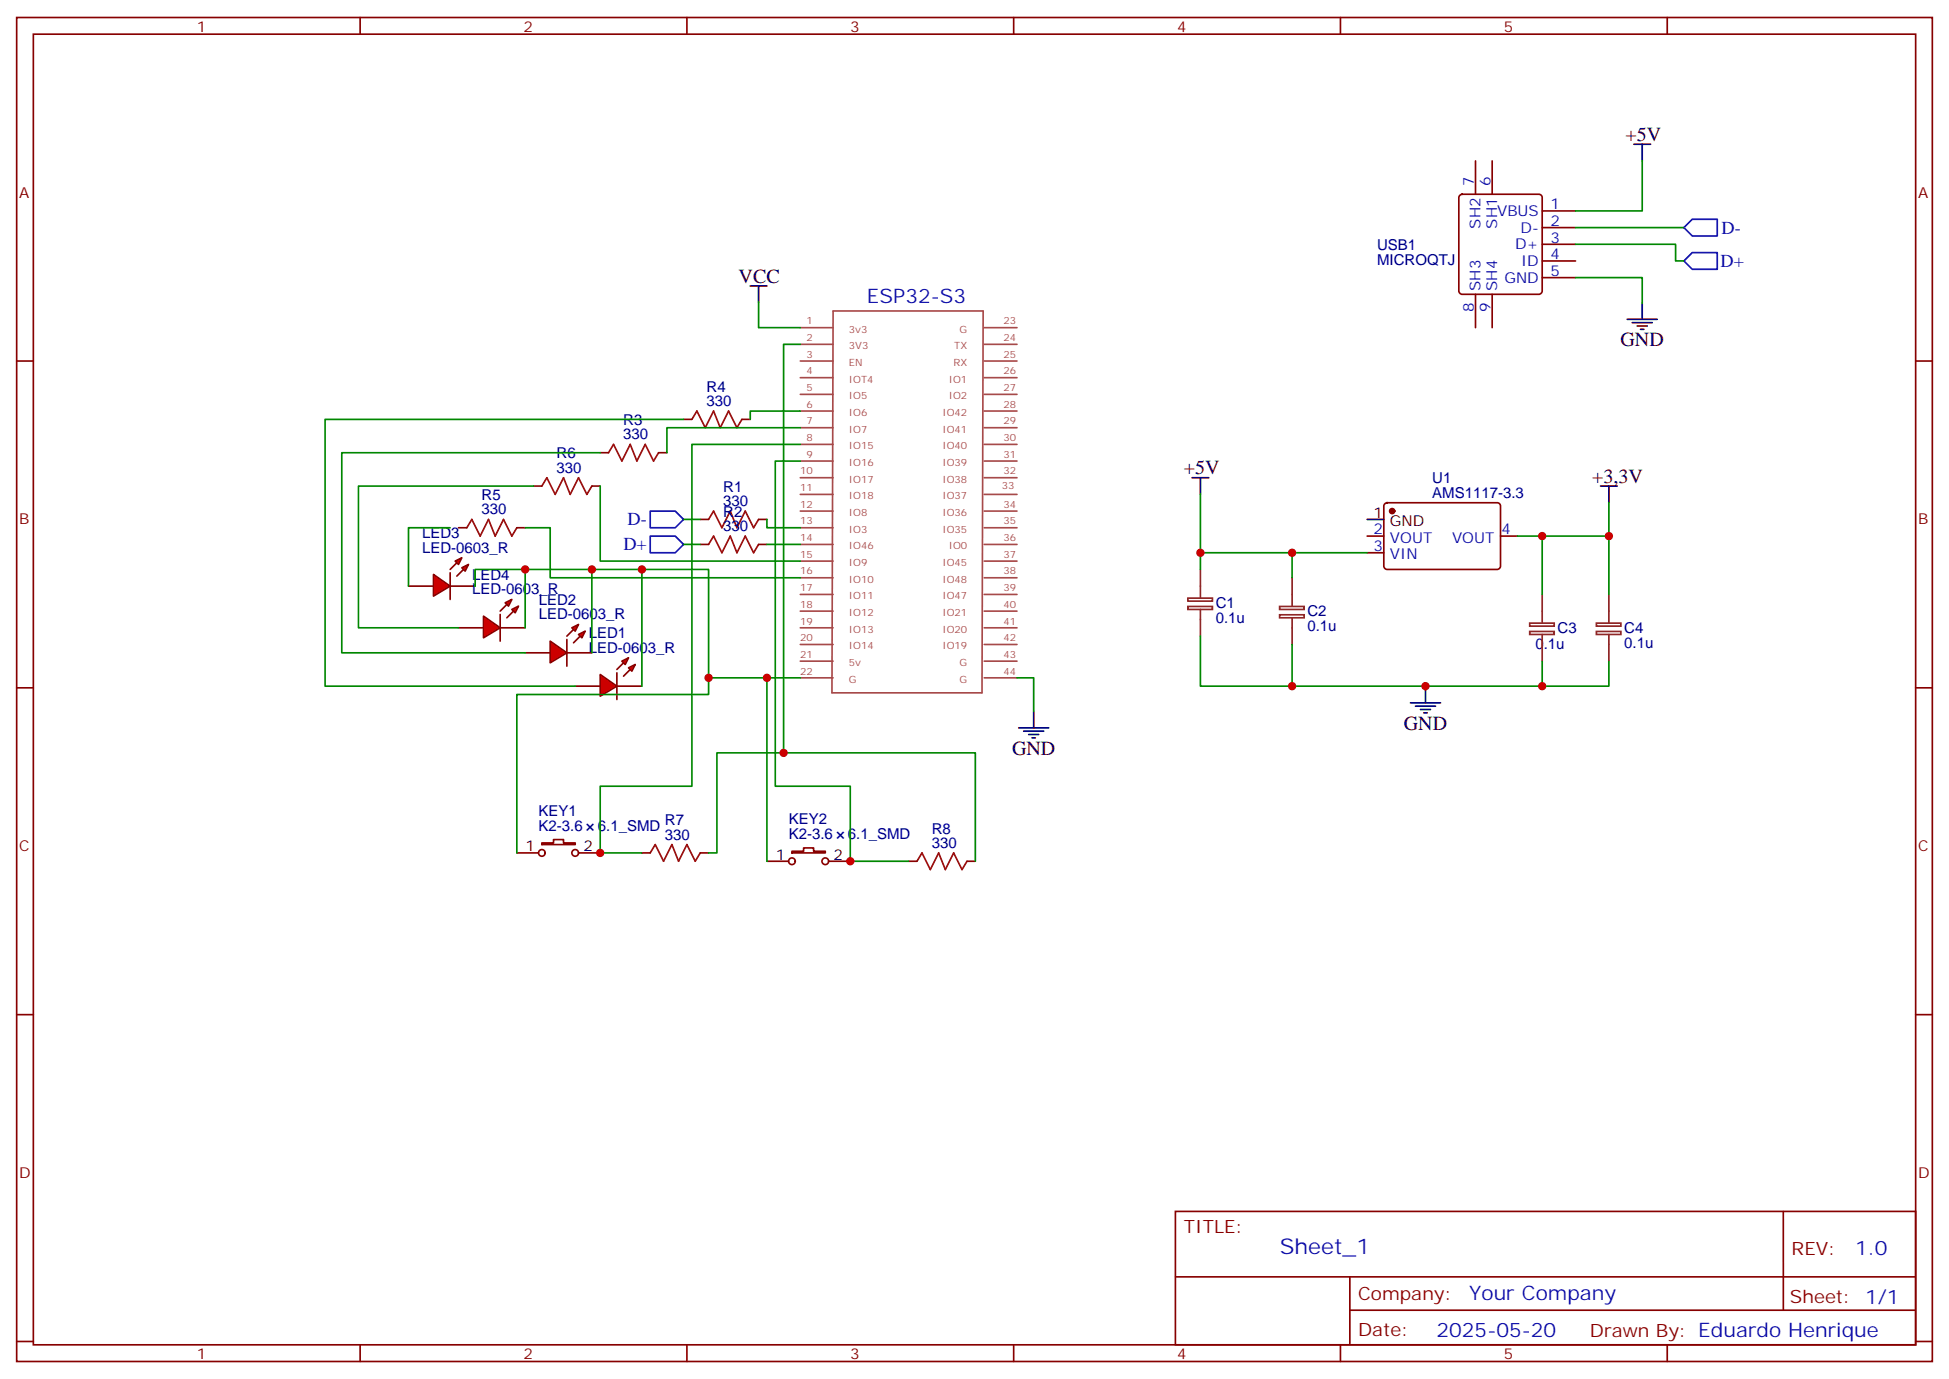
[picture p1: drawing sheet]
<svg xmlns="http://www.w3.org/2000/svg" width="412mm" height="292mm" viewBox="0 0 412 292" stroke-linecap="round" stroke-linejoin="round" font-family="sans-serif">
<g fill="none" stroke="#870000" stroke-width=".35">
<path d="M3.5 3.7h405.4v284.3h-405.4zM7.1 7.2h398.2v277.3h-398.2zM76.2 3.7v3.5M145.3 3.7v3.5M214.5 3.7v3.5M283.6 3.7v3.5M352.8 3.7v3.5M3.5 76.4h3.6M405.3 76.4h3.6M3.5 145.5h3.6M405.3 145.5h3.6M3.5 214.7h3.6"/>
<path d="M405.3 214.7h3.6M248.7 256.3h156.6v28.2h-156.6zM377.3 256.3v20.9M248.7 270.1h156.5M285.6 277.2h119.6M285.6 270.1v14.2M3.5 283.8h3.6M76.2 284.5v3.5M145.3 284.5v3.5M214.5 284.5v3.5M283.6 284.5v3.5M352.8 284.5v3.5"/>
<path d="M405.3 283.8h3.6"/>
</g>
<g fill="none" stroke="#a64a4a" stroke-width=".35">
<path d="M169.3 79.9h7M169.3 76.4h7M169.3 72.8h7M169.3 69.3h7M176.3 65.8h31.7l-.2 80.8h-31.8zM208.3 79.9h6.9M208.3 76.4h6.9M208.3 72.8h6.9M208.3 69.3h6.9M169.3 97.5h7M169.3 94h7M169.3 90.5h7"/>
<path d="M169.3 87h7M169.3 83.4h7M208.3 97.5h6.9M208.3 94h6.9M208.3 90.5h6.9M208.3 87h6.9M208.3 83.4h6.9M169.3 118.7h7M169.3 115.2h7M169.3 111.7h7M169.3 108.1h7M169.3 104.6h7"/>
<path d="M169.3 101.1h7M208.3 118.7h6.9M208.3 115.2h6.9M208.3 111.7h6.9M208.3 108.1h6.9M208.3 104.6h6.9M208.3 101.1h6.9M169.3 139.9h7M169.3 136.3h7M169.3 132.8h7M169.3 129.3h7M169.3 125.8h7"/>
<path d="M169.3 122.2h7M208.3 139.9h6.9M208.3 136.3h6.9M208.3 132.8h6.9M208.3 129.3h6.9M208.3 125.8h6.9M208.3 122.2h6.9M169.3 143.4h7M208.3 143.4h6.9"/>
</g>
<path d="M158.7 60.5h3.6M160.5 60.5v3.5M215.5 154h6.4M216.6 154.7h4.2M217.7 155.4h2.1M218.4 156.1h.7M218.7 150.5v3.5" fill="none" stroke="#000" stroke-width=".35"/>
<path d="M160.5 64v5.3h8.8M215.2 143.4h3.5v7.1" fill="none" stroke="#008700" stroke-width=".35"/>
<g fill="#f00" stroke="#870000" stroke-width=".35">
<path d="M127 142.7l3.5 2.5-3.5 2.1z"/>
<path d="M130.5 142.3v5.7z"/>
</g>
<g fill="#870000" stroke="#870000" stroke-width=".35">
<path d="M131.9 140.2l-1.4 1.4z"/>
<path d="M131.9 143.1l1.4-1.5z"/>
</g>
<g fill="#f00" stroke="#870000" stroke-width=".35">
<path d="M131.6 139.9l1.4-.7-.7 1.4z"/>
<path d="M133 141.3l1.4-.7-.7 1.4z"/>
</g>
<path d="M121.7 145.2h5.3M130.5 145.2h5.3" fill="none" stroke="#870000" stroke-width=".35"/>
<g fill="#f00" stroke="#870000" stroke-width=".35">
<path d="M116.4 135.6l3.5 2.5-3.5 2.1z"/>
<path d="M119.9 135.3v5.6z"/>
</g>
<g fill="#870000" stroke="#870000" stroke-width=".35">
<path d="M119.9 134.6l1.5-1.4z"/>
<path d="M121.4 136l1.4-1.4z"/>
</g>
<g fill="#f00" stroke="#870000" stroke-width=".35">
<path d="M121 132.8l1.4-.7-.7 1.4z"/>
<path d="M122.4 134.2l1.4-.7-.7 1.4z"/>
</g>
<path d="M127 95.8h1.8M139.3 95.8h1.8M144.6 88.7h1.8M157 88.7h1.7M97 111.7h1.8M109.4 111.7h1.7M112.9 102.8h1.8M125.2 102.8h1.8M111.1 138.1h5.3M119.9 138.1h5.3" fill="none" stroke="#870000" stroke-width=".35"/>
<path d="M128.8 95.8l1-1.8 1.8 3.5 1.7-3.5 1.5 3.5 1.7-3.5 1.8 3.5 1-1.7M146.4 88.7l1.1-1.7 1.7 3.5 1.8-3.5 1.4 3.5 1.8-3.5 1.7 3.5 1.1-1.8M98.8 111.7l1-1.8 1.8 3.5 1.8-3.5 1.4 3.5 1.7-3.5 1.8 3.5 1.1-1.7M114.7 102.8l1-1.7 1.8 3.5 1.7-3.5 1.4 3.5 1.8-3.5 1.8 3.5 1-1.8" fill="none" stroke="#a10000" stroke-width=".35"/>
<path d="M169.3 87h-10.6v1.7M169.3 90.5h-28.2v5.3" fill="none" stroke="#008700" stroke-width=".35"/>
<g fill="#f00" stroke="#870000" stroke-width=".35">
<path d="M91.7 121.5l3.5 2.5-3.5 2.1z"/>
<path d="M95.2 121.2v5.6z"/>
</g>
<g fill="#870000" stroke="#870000" stroke-width=".35">
<path d="M95.2 120.5l1.5-1.4z"/>
<path d="M98.1 120.5l-1.4 1.4z"/>
</g>
<g fill="#f00" stroke="#870000" stroke-width=".35">
<path d="M96.3 118.7l1.4-.7-.7 1.4z"/>
<path d="M97.7 120.1l1.4-.7-.7 1.4z"/>
</g>
<path d="M86.4 124h5.3M95.2 124h5.3" fill="none" stroke="#870000" stroke-width=".35"/>
<g fill="#f00" stroke="#870000" stroke-width=".35">
<path d="M102.3 130.4l3.5 2.4-3.5 2.1z"/>
<path d="M105.8 130v5.6z"/>
</g>
<g fill="#870000" stroke="#870000" stroke-width=".35">
<path d="M105.8 129.3l1.4-1.4z"/>
<path d="M107.2 130.7l1.5-1.4z"/>
</g>
<g fill="#f00" stroke="#870000" stroke-width=".35">
<path d="M106.9 127.5l1.4-.7-.7 1.4z"/>
<path d="M108.3 128.9l1.4-.7-.7 1.4z"/>
</g>
<g fill="none" stroke="#870000" stroke-width=".35">
<path d="M312.2 34v7.1M315.7 34v7.1M308.9 41.3l.5-.2h16.2a.71 .71 0 0 1 .7 .7v19.8a.76 .76 0 0 1-.7 .7h-16.2a.76 .76 0 0 1-.7-.7v-19.8zM326.3 44.6h7.1M326.3 48.2h7.1M326.3 51.7h7.1M326.3 55.2h7.1M326.3 58.7h7.1M312.2 62.3v7M315.7 62.3v7M148.2 109.9h1.7M148.2 115.2h1.7"/>
<path d="M160.5 109.9h1.8M160.5 115.2h1.8M289.3 113.4h3.5M289.3 116.9h3.5M293 106.6l.5-.2h23.3a.71 .71 0 0 1 .7 .7v12.7a.76 .76 0 0 1-.7 .7h-23.3a.76 .76 0 0 1-.7-.7v-12.7zM317.5 113.4h3.5M97 132.8h5.3M105.8 132.8h5.3M114.7 178.3h2.4v-.7h2.1v.7h2.5v.4h-7zM109.4 180.4h4.5M122.4 180.4h4.6M135.8 180.4h1.8"/>
<path d="M148.2 180.4h1.7M162.3 182.2h4.6M167.6 180.1h2.4v-.7h2.2v.7h2.4v.3h-7zM175.3 182.2h4.6M192.3 182.2h1.7M204.6 182.2h1.8"/>
<circle cx="114.7" cy="180.4" r=".71"/>
<circle cx="121.7" cy="180.4" r=".71"/>
<circle cx="167.6" cy="182.2" r=".71"/>
<circle cx="174.6" cy="182.2" r=".71"/>
</g>
<g fill="none" stroke="#008700" stroke-width=".35">
<path d="M347.5 34v10.6h-14.1M333.4 58.7h14.1v5.3M333.4 51.7h21.1v3.5h1.8M333.4 48.2h22.9M169.3 72.8h-3.5v86.5h-14.1v21.1h-1.8M127 95.8h-54.7v42.3h38.8M144.6 88.7h-75.8v56.5h52.9M169.3 94h-22.9v72.3h-19.4v14.1h8.8M169.3 97.5h-5.3v68.8h15.9v15.9h12.4M95.2 111.7h-8.8v12.3M111.1 111.7h5.3v10.5h52.9M112.9 102.8h-37.1v30h21.2"/>
<path d="M127 102.8v15.9h42.3M144.6 115.2h3.6M144.6 109.9h3.6M162.3 109.9v1.8h7M162.3 115.2h7M254 116.9h19.4v5.3M254 104.6v15.9M273.4 116.9h15.9M321 113.4h5.3v12.4M326.3 113.4h14.1M340.4 106.4v19.4M100.5 124v-3.5h49.4v22.9h19.4"/>
<path d="M111.1 120.5v12.3M125.2 120.5v17.6M135.8 120.5v24.7M254 134.6v10.6h72.3v-5.3M273.4 136.3v8.9M340.4 139.9v5.3h-14.1M149.9 143.4v3.5h-40.5v33.5M162.3 143.4v38.8M165.8 159.3h40.6v22.9"/>
</g>
<g fill="none" stroke="#000" stroke-width=".35">
<path d="M345.7 30.5h3.5M347.5 30.5v3.5M344.3 67.6h6.4M345.4 68.3h4.2M346.4 69h2.1M347.1 69.7h.7M347.5 64v3.6M252.2 101.1h3.6M254 101.1v3.5M289.3 109.9h3.5M338.7 102.8h3.5M340.4 102.8v3.6"/>
<path d="M298.4 148.7h6.4M299.5 149.4h4.2M300.6 150.1h2.1M301.3 150.8h.7M301.6 145.2v3.5"/>
</g>
<path d="M358.1 46.4h5.3v3.5h-5.3l-1.8-1.7zM358.1 53.4h5.3v3.6h-5.3l-1.8-1.8zM137.6 108.1h5.3l1.7 1.8-1.7 1.8h-5.3zM137.6 113.4h5.3l1.7 1.8-1.7 1.7h-5.3z" fill="none" stroke="#00f" stroke-width=".35"/>
<circle cx="294.6" cy="108.1" r=".53" fill="#870000" stroke="#870000" stroke-width=".35"/>
<g fill="none" stroke="#8c2424" stroke-width=".35">
<path d="M251.4 126.5h5.1v.7h-5.1zM251.4 128.3h5.1v.6h-5.1zM254 120.5v6M254 128.9v5.7M270.8 128.3h5.1v.6h-5.1zM270.8 130.1h5.1v.6h-5.1zM273.4 122.2v6M273.4 130.7v5.6M323.7 131.8h5.2v.7h-5.2zM323.7 133.6h5.2v.6h-5.2zM326.3 125.8v6M326.3 134.2v5.7"/>
<path d="M337.8 131.8h5.2v.7h-5.2zM337.8 133.6h5.2v.6h-5.2zM340.4 125.8v6M340.4 134.2v5.7"/>
</g>
<path d="M149.9 109.9l1.1-1.8 1.8 3.6 1.7-3.6 1.4 3.6 1.8-3.6 1.8 3.6 1-1.8M149.9 115.2l1.1-1.8 1.8 3.5 1.7-3.5 1.4 3.5 1.8-3.5 1.8 3.5 1-1.7M137.6 180.4l1-1.7 1.8 3.5 1.8-3.5 1.4 3.5 1.7-3.5 1.8 3.5 1.1-1.8M194 182.2l1.1-1.8 1.7 3.6 1.8-3.6 1.4 3.6 1.8-3.6 1.8 3.6 1-1.8" fill="none" stroke="#a10000" stroke-width=".35"/>
<g fill="#c00">
<circle cx="111.1" cy="120.5" r=".88"/>
<circle cx="125.2" cy="120.5" r=".88"/>
<circle cx="135.8" cy="120.5" r=".88"/>
<circle cx="301.6" cy="145.2" r=".88"/>
<circle cx="326.3" cy="145.2" r=".88"/>
<circle cx="340.4" cy="113.4" r=".88"/>
<circle cx="326.3" cy="113.4" r=".88"/>
<circle cx="273.4" cy="145.2" r=".88"/>
<circle cx="254" cy="116.9" r=".88"/>
<circle cx="273.4" cy="116.9" r=".88"/>
<circle cx="149.9" cy="143.4" r=".88"/>
<circle cx="162.3" cy="143.4" r=".88"/>
<circle cx="165.8" cy="159.3" r=".88"/>
<circle cx="127" cy="180.4" r=".88"/>
<circle cx="179.9" cy="182.2" r=".88"/>
</g>
<text font-size="4.6" fill="#00f" x="270.8" y="265.3">Sheet_1</text>
<g font-size="4.2">
<text x="344" y="29.8">+5V</text>
<text x="156.3" y="59.8">VCC</text>
<text x="342.9" y="73.2">GND</text>
<text x="250.5" y="100.4">+5V</text>
<text x="336.9" y="102.1">+3,3V</text>
<text x="297" y="154.3">GND</text>
<text x="214.1" y="159.6">GND</text>
</g>
<g font-size="4.2" fill="#00f">
<text x="183.4" y="64">ESP32-S3</text>
<text x="392.5" y="265.6">1.0</text>
<text x="310.9" y="275.1">Your Company</text>
<text x="304" y="282.9">2025-05-20</text>
</g>
<g font-size="3.9" fill="#00f">
<text x="364.3" y="49.5">D-</text>
<text x="364.1" y="56.5">D+</text>
<text x="132.8" y="111.1">D-</text>
<text x="131.9" y="116.3">D+</text>
</g>
<g font-size="3.9" fill="#800">
<text x="250.5" y="260.9">TITLE:</text>
<text x="379.1" y="265.6">REV:</text>
<text x="287.4" y="275.1">Company:</text>
<text x="378.7" y="275.7">Sheet: 1/1</text>
<text x="287.4" y="282.8">Date:</text>
<text x="336.4" y="282.8">Drawn By: Eduardo Henrique</text>
</g>
<g font-size="3.2" fill="#800">
<text x="41.6" y="6.7">1</text>
<text x="110.8" y="6.7">2</text>
<text x="179.9" y="6.7">3</text>
<text x="249.1" y="6.7">4</text>
<text x="318.2" y="6.7">5</text>
<text x="4.1" y="41.8">A</text>
<text x="405.9" y="41.8">A</text>
<text x="4.1" y="110.9">B</text>
<text x="405.9" y="110.9">B</text>
<text x="4.1" y="180.1">C</text>
<text x="405.9" y="180.1">C</text>
<text x="4.1" y="249.2">D</text>
<text x="405.9" y="249.2">D</text>
<text x="41.6" y="287.5">1</text>
<text x="110.8" y="287.5">2</text>
<text x="179.9" y="287.5">3</text>
<text x="249.1" y="287.5">4</text>
<text x="318.2" y="287.5">5</text>
</g>
<g font-size="3.2" fill="#00f">
<text x="311.9" y="39.3" transform="rotate(-90 311.9 39.3)">7</text>
<text x="315.4" y="39.3" transform="rotate(-90 315.4 39.3)">6</text>
<text x="316.8" y="45.7">VBUS</text>
<text x="328.1" y="44.3">1</text>
<text x="328.1" y="47.8">2</text>
<text x="313.3" y="48.4" transform="rotate(-90 313.3 48.4)">SH2</text>
<text x="316.8" y="48.4" transform="rotate(-90 316.8 48.4)">SH1</text>
<text x="320.6" y="52.7">D+</text>
<text x="321.7" y="49.2">D-</text>
<text x="328.1" y="51.3">3</text>
<text x="318.3" y="59.8">GND</text>
<text x="321.8" y="56.3">ID</text>
<text x="328.1" y="54.9">4</text>
<text x="328.1" y="58.4">5</text>
<text x="313.3" y="61.6" transform="rotate(-90 313.3 61.6)">SH3</text>
<text x="316.8" y="61.6" transform="rotate(-90 316.8 61.6)">SH4</text>
<text x="311.9" y="66" transform="rotate(-90 311.9 66)">8</text>
<text x="315.4" y="66" transform="rotate(-90 315.4 66)">9</text>
<text x="290.6" y="113.1">2</text>
<text x="317.7" y="113.1">4</text>
<text x="290.6" y="116.6">3</text>
<text x="294.1" y="114.8">VOUT</text>
<text x="294.1" y="118.4">VIN</text>
<text x="307.3" y="114.8">VOUT</text>
</g>
<g font-size="3.2" fill="#000080">
<text x="291.4" y="52.8">USB1</text>
<text x="291.4" y="56">MICROQTJ</text>
<text x="149.5" y="82.9">R4</text>
<text x="131.9" y="89.9">R3</text>
<text x="149.5" y="85.9">330</text>
<text x="131.9" y="93">330</text>
<text x="117.8" y="100">330</text>
<text x="117.8" y="97">R6</text>
<text x="101.9" y="105.8">R5</text>
<text x="153" y="107.1">330</text>
<text x="153" y="104">R1</text>
<text x="303" y="105.3">AMS1117-3.3</text>
<text x="303" y="102.1">U1</text>
<text x="89.3" y="113.9">LED3</text>
<text x="101.9" y="108.8">330</text>
<text x="153" y="112.4">330</text>
<text x="153" y="109.3">R2</text>
<text x="89.3" y="116.9">LED-0603_R</text>
<text x="99.9" y="125.8">LED-0603_R</text>
<text x="99.9" y="122.7">LED4</text>
<text x="114" y="131.1">LED-0603_R</text>
<text x="114" y="128">LED2</text>
<text x="257.2" y="131.8">0.1u</text>
<text x="257.2" y="128.6">C1</text>
<text x="276.6" y="130.4">C2</text>
<text x="124.6" y="135.1">LED1</text>
<text x="276.6" y="133.5">0.1u</text>
<text x="324.9" y="137.4">0.1u</text>
<text x="329.6" y="133.9">C3</text>
<text x="343.7" y="137.1">0.1u</text>
<text x="343.7" y="133.9">C4</text>
<text x="124.6" y="138.1">LED-0603_R</text>
<text x="114" y="172.5">KEY1</text>
<text x="114" y="175.8">K2-3.6</text>
<text x="126.5" y="175.8">6.1_SMD</text>
<text x="140.7" y="177.6">330</text>
<text x="140.7" y="174.6">R7</text>
<text x="166.9" y="177.5">K2-3.6</text>
<text x="166.9" y="174.3">KEY2</text>
<text x="179.4" y="177.5">6.1_SMD</text>
<text x="197.1" y="179.4">330</text>
<text x="197.1" y="176.4">R8</text>
</g>
<g font-size="3.2">
<text x="290.6" y="109.5">1</text>
<text x="294.1" y="111.3">GND</text>
<text x="111.2" y="180.1">1</text>
<text x="123.5" y="180.1">2</text>
<text x="164.1" y="181.9">1</text>
<text x="176.4" y="181.9">2</text>
</g>
<g font-size="2.1" fill="#a54b4b">
<text x="170.7" y="68.6">1</text>
<text x="179.6" y="70.4">3v3</text>
<text x="203" y="70.4">G</text>
<text x="212.3" y="68.6">23</text>
<text x="170.7" y="75.7">3</text>
<text x="170.7" y="72.2">2</text>
<text x="179.6" y="77.4">EN</text>
<text x="179.6" y="73.9">3V3</text>
<text x="201.7" y="77.4">RX</text>
<text x="201.9" y="73.9">TX</text>
<text x="212.3" y="75.7">25</text>
<text x="212.3" y="72.2">24</text>
<text x="170.7" y="82.7">5</text>
<text x="170.7" y="79.2">4</text>
<text x="179.6" y="80.9">IOT4</text>
<text x="200.8" y="80.9">IO1</text>
<text x="212.3" y="82.7">27</text>
<text x="212.3" y="79.2">26</text>
<text x="170.7" y="89.8">7</text>
<text x="170.7" y="86.3">6</text>
<text x="179.6" y="88">IO6</text>
<text x="179.6" y="84.5">IO5</text>
<text x="199.4" y="88">IO42</text>
<text x="200.8" y="84.5">IO2</text>
<text x="212.3" y="89.8">29</text>
<text x="212.3" y="86.3">28</text>
<text x="170.7" y="93.3">8</text>
<text x="179.6" y="95.1">IO15</text>
<text x="179.6" y="91.5">IO7</text>
<text x="199.4" y="95.1">IO40</text>
<text x="199.4" y="91.5">IO41</text>
<text x="212.3" y="93.3">30</text>
<text x="169.3" y="100.4">10</text>
<text x="170.7" y="96.8">9</text>
<text x="179.6" y="98.6">IO16</text>
<text x="199.4" y="98.6">IO39</text>
<text x="212.3" y="100.4">32</text>
<text x="212.3" y="96.8">31</text>
<text x="169.3" y="107.4">12</text>
<text x="169.3" y="103.9">11</text>
<text x="179.6" y="105.6">IO18</text>
<text x="179.6" y="102.1">IO17</text>
<text x="199.4" y="105.6">IO37</text>
<text x="199.4" y="102.1">IO38</text>
<text x="212" y="103.6">33</text>
<text x="212.3" y="107.4">34</text>
<text x="169.3" y="111">13</text>
<text x="179.6" y="112.7">IO3</text>
<text x="179.6" y="109.2">IO8</text>
<text x="199.4" y="112.7">IO35</text>
<text x="199.4" y="109.2">IO36</text>
<text x="212.3" y="111">35</text>
<text x="169.3" y="118">15</text>
<text x="169.3" y="114.5">14</text>
<text x="179.6" y="119.8">IO9</text>
<text x="179.6" y="116.2">IO46</text>
<text x="199.4" y="119.8">IO45</text>
<text x="200.8" y="116.2">IO0</text>
<text x="212.3" y="118">37</text>
<text x="212.3" y="114.5">36</text>
<text x="169.3" y="125.1">17</text>
<text x="169.3" y="121.5">16</text>
<text x="179.6" y="123.3">IO10</text>
<text x="199.4" y="123.3">IO48</text>
<text x="212.3" y="125.1">39</text>
<text x="212.3" y="121.5">38</text>
<text x="169.3" y="128.6">18</text>
<text x="179.6" y="130.3">IO12</text>
<text x="179.6" y="126.8">IO11</text>
<text x="199.4" y="130.3">IO21</text>
<text x="199.4" y="126.8">IO47</text>
<text x="212.3" y="128.6">40</text>
<text x="169.3" y="135.7">20</text>
<text x="169.3" y="132.1">19</text>
<text x="179.6" y="137.4">IO14</text>
<text x="179.6" y="133.9">IO13</text>
<text x="199.4" y="137.4">IO19</text>
<text x="199.4" y="133.9">IO20</text>
<text x="212.3" y="135.7">42</text>
<text x="212.3" y="132.1">41</text>
<text x="169.3" y="142.7">22</text>
<text x="169.3" y="139.2">21</text>
<text x="179.6" y="140.9">5v</text>
<text x="203" y="140.9">G</text>
<text x="212.3" y="142.7">44</text>
<text x="212.3" y="139.2">43</text>
<text x="179.6" y="144.4">G</text>
<text x="203" y="144.4">G</text>
</g>
</svg>
